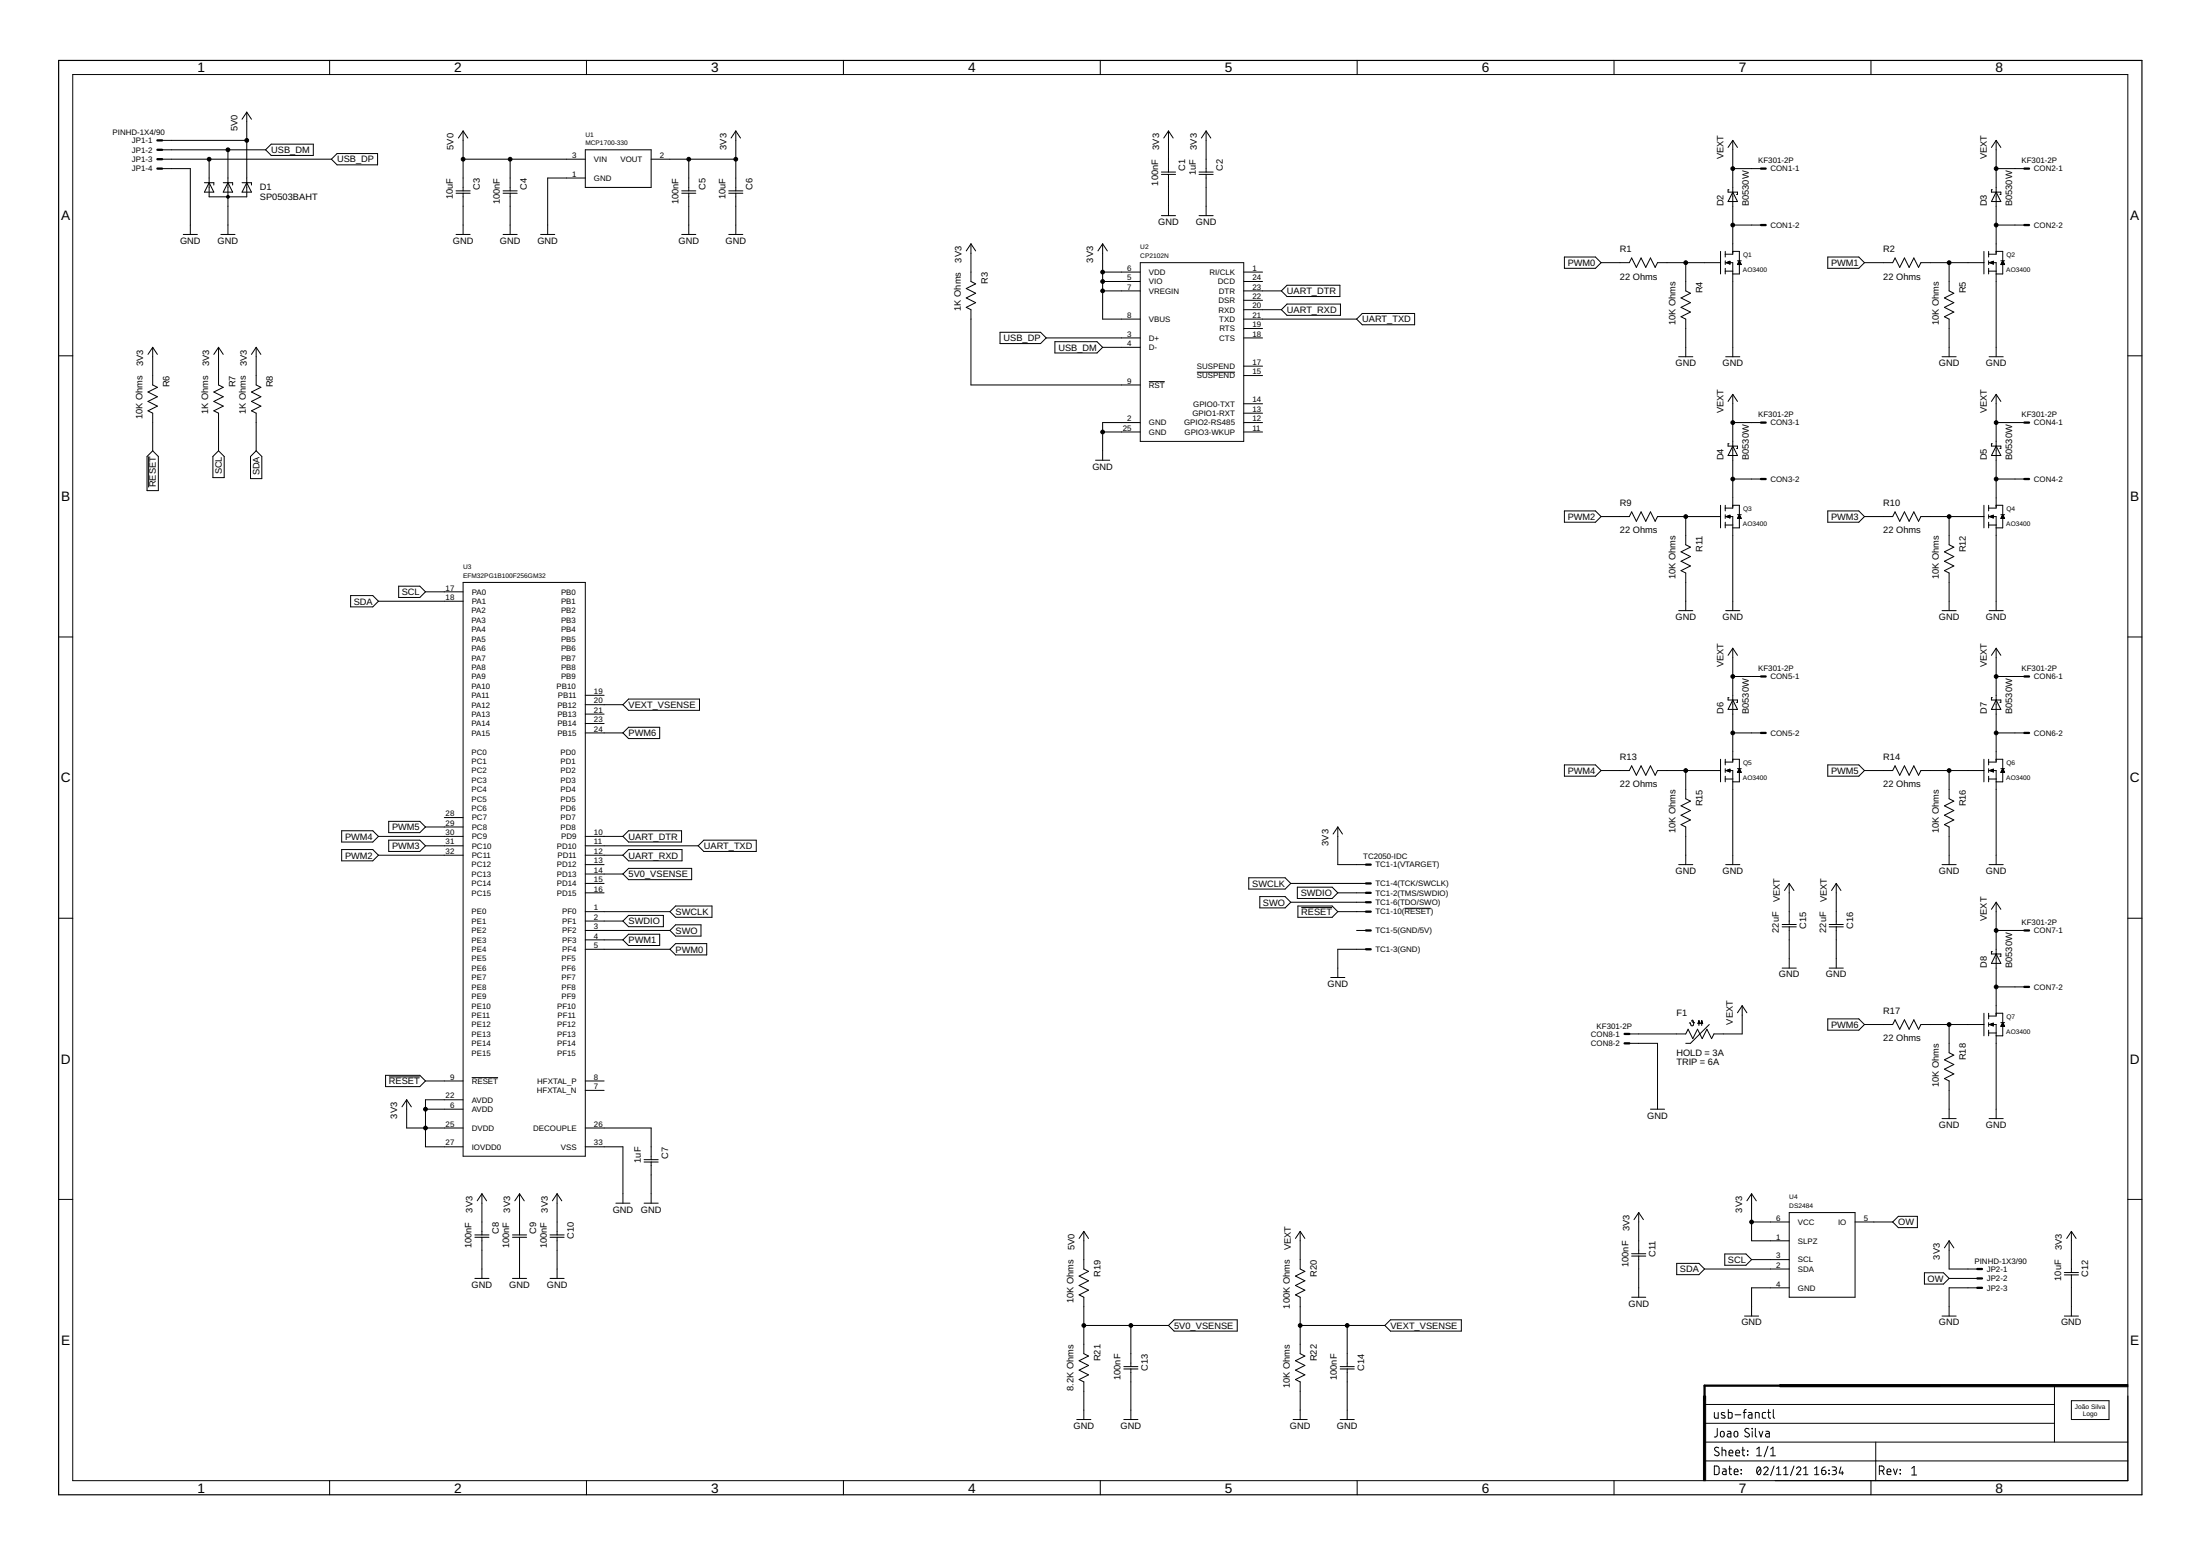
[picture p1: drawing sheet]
<svg xmlns="http://www.w3.org/2000/svg" width="594mm" height="420mm" viewBox="0 0 594 420" stroke-linecap="round" stroke-linejoin="round" font-family="sans-serif">
<g fill="none" stroke="#000" stroke-width=".27">
<path d="M89 16.3v3.8M158.4 16.3v3.8M227.8 16.3v3.8M297.1 16.3v3.8M366.5 16.3v3.8M435.8 16.3v3.8M505.2 16.3v3.8M19.6 20.1h555v379.7h-555zM43.8 37.9h22.8M66.6 30.3v22.8h-10.1v-10.1M66.6 30.3l1.3 1.9M66.6 30.3l-1.2 1.9"/>
<path d="M73.2 38.9h11.4v3.1h-11.4l-1.5-1.6zM125.1 35.4v16.1M125.1 35.4l1.2 1.9M125.1 35.4l-1.3 1.9M198.7 35.4l1.3 1.9M198.7 35.4l-1.3 1.9M198.7 35.4v16.1M315.5 35.4v11.1M315.5 35.4l1.3 1.9M315.5 35.4l-1.2 1.9M325.7 35.4v11.1M325.7 35.4l1.3 1.9"/>
<path d="M325.7 35.4l-1.3 1.9M467.9 37.9v30.7h-2M467.9 37.9l1.3 1.9M467.9 37.9l-1.3 1.9M539 37.9v30.7h-2M539 37.9l1.3 1.9M539 37.9l-1.2 1.9M43.8 45.5h7.6v17.8M43.8 43h45.7M43.8 40.4h27.9M55.2 49.3h2.5v.7M56.5 49.3l1.2 2.6h-2.5z"/>
<path d="M60.3 49.3h2.5v.7M61.6 49.3l1.2 2.6h-2.5zM61.6 40.4v22.9M65.4 49.3h2.5v.7M66.6 49.3l1.3 2.6h-2.5zM91 41.5h11v3h-11l-1.5-1.5zM123.1 51.5h3.9M123.1 52.2h3.9M125.1 52.2v11.1M125.1 43h33M135.8 51.5h3.9M135.8 52.2h3.9"/>
<path d="M137.8 43v8.5M137.8 52.2v11.1M158.1 40.4h17.7v10.2h-17.7zM158.1 48.1h-10.2v15.2M175.8 43h22.9M184.1 51.5h3.8M184.1 52.2h3.8M186 43v8.5M186 52.2v11.1M196.8 51.5h3.8M196.8 52.2h3.8M198.7 52.2v11.1"/>
<path d="M313.6 46.5h3.8M313.6 47.1h3.8M313.6 58.2h3.8M315.5 47.1v11.1M323.8 46.5h3.8M323.8 47.1h3.8M323.8 58.2h3.8M325.7 47.1v11.1M466.9 51.2h-.3v.7h2.6v.6h-.3M467.9 45.5h7.6M467.9 51.9l1.3 2.5h-2.6zM538 51.2h-.2v.7h2.5v.6h-.3"/>
<path d="M539 45.5h7.7M539 51.9l1.3 2.5h-2.5zM49.5 63.3h3.8M59.6 63.3h3.9M123.1 63.3h3.9M135.8 63.3h3.9M146 63.3h3.8M184.1 63.3h3.8M196.8 63.3h3.8M262.2 65.8v10.2l1.3 .6-2.6 1.3 2.6 1.3-2.6 1.3 2.6 1.2-2.6 1.3 1.3 .6v20.3h45.7M262.2 65.8l1.3 2M262.2 65.8l-1.3 2"/>
<path d="M297.8 73.5h10.1M297.8 76h10.1M297.8 78.5h10.1M297.8 65.8v20.4h10.1M297.8 65.8l1.2 2M297.8 65.8l-1.3 2M307.9 70.9h28v48.3h-28zM335.9 73.5h5M335.9 76h5M335.9 78.5h10.1M347.5 77h14.3v3.1h-14.3l-1.5-1.6zM422.4 69.4h8.4l1.6 1.5-1.6 1.6h-8.4z"/>
<path d="M432.4 70.9h7.6l.6-1.2 1.3 2.5 1.2-2.5 1.3 2.5 1.3-2.5 1.3 2.5 .6-1.3h17M455.2 70.9v7.6l1.3 .7-2.6 1.3 2.6 1.2-2.6 1.3 2.6 1.3-2.6 1.2 1.3 .7v10.1M464.6 67.9v6.1M465.9 73.2h2M465.9 67.9v1.5M465.9 70.4v1M465.9 72.5v1.5M466 70.9h1.9v25.4M466.4 71h.7M466.5 70.8h.6M466.8 71.2h.3M466.8 70.7h.3"/>
<path d="M467.1 71.3h.1M467.1 70.6h.1M467.1 70.5l-1 .4 1 .4M467.1 70.5v.8M467.9 67.9h1.8v6.1h-1.8M467.9 60.8h7.6M469.2 70.4h1M469.3 71.3h.8M469.3 71.2h.8M469.4 71h.6M469.4 70.9h.5M469.5 70.8h.4"/>
<path d="M469.6 70.7h.2M469.6 70.6h.2M469.7 70.4l.5 1h-1zM493.6 69.4h8.3l1.6 1.5-1.6 1.6h-8.3zM503.5 70.9h7.6l.6-1.2 1.3 2.5 1.3-2.5 1.2 2.5 1.3-2.5 1.3 2.5 .6-1.3h17M526.3 70.9v7.6l1.3 .7-2.5 1.3 2.5 1.2-2.5 1.3 2.5 1.3-2.5 1.2 1.2 .7v10.1M535.7 67.9v6.1M537 67.9v1.5M537 70.4v1M537 72.5v1.5M537 73.2h2M537.1 70.9h1.9v25.4"/>
<path d="M537.6 71h.7M537.6 70.8h.7M537.9 71.2h.4M537.9 70.7h.4M538.2 71.3h.1M538.2 70.6h.1M538.3 70.5l-1 .4 1 .4M538.3 70.5v.8M539 67.9h1.8v6.1h-1.8M539 60.8h7.7M540.3 70.4h1M540.4 71.3h.8"/>
<path d="M540.4 71.2h.8M540.5 71h.6M540.6 70.9h.5M540.6 70.8h.4M540.7 70.7h.2M540.7 70.6h.2M540.8 70.4l.5 1h-1zM15.8 96.1h3.8M41.2 93.8v10.1l1.3 .7-2.5 1.3 2.5 1.2-2.5 1.3 2.5 1.3-2.5 1.2 1.2 .7v10.1M41.2 93.8l1.3 1.9M41.2 93.8l-1.2 1.9M59 93.8v10.1l1.3 .7-2.6 1.3 2.6 1.2-2.6 1.3 2.6 1.3-2.6 1.2 1.3 .7v10.1"/>
<path d="M59 93.8l1.3 1.9M59 93.8l-1.3 1.9M69.2 93.8v10.1l1.2 .7-2.5 1.3 2.5 1.2-2.5 1.3 2.5 1.3-2.5 1.2 1.3 .7v10.1M69.2 93.8l1.2 1.9M69.2 93.8l-1.3 1.9M270 89.7h11l1.5 1.5-1.5 1.6h-11zM282.5 91.2h25.4M284.9 92.3h11.3l1.6 1.5-1.6 1.5h-11.3zM297.8 93.8h10.1M335.9 91.2h5M335.9 86.2h30.4M335.9 98.9h5"/>
<path d="M335.9 88.7h5M335.9 83.6h10.1M335.9 81.1h5M347.5 82.1h14.5v3.1h-14.5l-1.5-1.6zM367.9 84.6h14.1v3.1h-14.1l-1.6-1.5zM453.3 96.3h3.8M466 96.3h3.8M524.4 96.3h3.8M537.1 96.3h3.8M574.6 96.1h3.8M297.8 116.6h10.1M307.9 114.1h-10.1v10.2"/>
<path d="M310.2 103h4.3M323.2 100.5h10.3M335.9 114.1h5M335.9 116.6h5M335.9 111.6h5M335.9 109h5M335.9 101.4h5M466.9 119.8h-.3v.7h2.6v.6h-.3M467.9 106.5v30.7h-2M467.9 114.1h7.6M467.9 106.5l1.3 1.9M467.9 106.5l-1.3 1.9"/>
<path d="M538 119.8h-.2v.7h2.5v.6h-.3M539 106.5v30.7h-2M539 114.1h7.7M539 106.5l1.3 1.9M539 106.5l-1.2 1.9M40.1 123.3v8.3M41.2 121.7l1.6 1.6v9.2h-3.1v-9.2zM59 121.7l1.5 1.6v5.7h-3v-5.7zM69.2 121.7l1.5 1.6v5.9h-3.1v-5.9zM295.8 124.3h3.9M422.4 138h8.4l1.6 1.5-1.6 1.5h-8.4zM432.4 139.5h7.6l.6-1.3 1.3 2.6 1.2-2.6 1.3 2.6 1.3-2.6 1.3 2.6 .6-1.3h17"/>
<path d="M455.2 139.5v7.6l1.3 .6-2.6 1.3 2.6 1.3-2.6 1.3 2.6 1.2-2.6 1.3 1.3 .6v10.2M464.6 136.4v6.1M465.9 136.4v1.6M465.9 139v1M466 139.5h1.9v25.4M466.1 139.5l1-.4v.8zM466.3 139.6h.8M466.6 139.3h.5M466.6 139.7h.5M466.9 139.2h.2M467 139.8h.1M467.9 136.4h1.8v6.1h-1.8"/>
<path d="M467.9 129.3h7.6M467.9 120.5l1.3 2.5h-2.6zM469.2 139h1M469.2 139.9h1M469.3 139.8h.8M469.3 139.7h.7M469.4 139.6h.6M469.5 139.4h.4M469.5 139.3h.4M469.6 139.2h.2M469.6 139.1h.1M469.7 139l.5 1h-1z"/>
<path d="M493.6 138h8.3l1.6 1.5-1.6 1.5h-8.3zM503.5 139.5h7.6l.6-1.3 1.3 2.6 1.3-2.6 1.2 2.6 1.3-2.6 1.3 2.6 .6-1.3h17M526.3 139.5v7.6l1.3 .6-2.5 1.3 2.5 1.3-2.5 1.3 2.5 1.2-2.5 1.3 1.2 .6v10.2M535.7 136.4v6.1M537 136.4v1.6M537 139v1M537.1 139.5h1.9v25.4M537.3 139.5l1-.4v.8zM537.4 139.6h.9M537.7 139.3h.6M537.7 139.7h.6M538.1 139.8h.2"/>
<path d="M538.1 139.2h.2M539 136.4h1.8v6.1h-1.8M539 129.3h7.7M539 120.5l1.3 2.5h-2.5zM540.3 139h1M540.3 139.9h1M540.4 139.8h.8M540.5 139.7h.6M540.5 139.6h.6M540.6 139.4h.4M540.6 139.3h.4M540.7 139.2h.2"/>
<path d="M540.8 139.1h.1M540.8 139l.5 1h-1zM107.7 158.3h5.7l1.5 1.5-1.5 1.5h-5.7zM114.9 159.8h10.2M125.1 157.3h33v154.9h-33zM465.9 141.8h2M465.9 141v1.5M537 141v1.5M537 141.8h2M15.8 172h3.8M94.7 160.8h6l1.5 1.5-1.5 1.6h-6zM102.2 162.3h22.9"/>
<path d="M453.3 164.9h3.8M466 164.9h3.8M467.9 175v30.8h-2M467.9 175l1.3 2M467.9 175l-1.3 2M524.4 164.9h3.8M537.1 164.9h3.8M539 175v30.8h-2M539 175l1.3 2M539 175l-1.2 2M574.6 172h3.8M158.1 187.7h5"/>
<path d="M158.1 190.3h10.1M158.1 192.8h5M158.1 195.4h5M158.1 197.9h10.1M168.2 197.9l1.5-1.5h8.4v3h-8.4zM169.7 188.8h19.2v3h-19.2l-1.5-1.5zM466.9 188.4h-.3v.6h2.6v.7h-.3M467.9 197.9h7.6M467.9 182.7h7.6M467.9 189l1.3 2.6h-2.6zM538 188.4h-.2v.6h2.5v.7h-.3M539 197.9h7.7"/>
<path d="M539 182.7h7.7M539 189l1.3 2.6h-2.5zM422.4 206.5h8.4l1.6 1.6-1.6 1.5h-8.4zM432.4 208.1h7.6l.6-1.3 1.3 2.5 1.2-2.5 1.3 2.5 1.3-2.5 1.3 2.5 .6-1.2h17M455.2 208.1v7.6l1.3 .6-2.6 1.3 2.6 1.3-2.6 1.2 2.6 1.3-2.6 1.3 1.3 .6v10.2M464.6 205v6.1M465.9 210.4h2M465.9 205v1.5M465.9 207.6v1M465.9 209.6v1.5M466 208.1h1.9v25.4M466.1 208.1l1-.4v.7z"/>
<path d="M466.4 208h.7M466.5 208.2h.6M466.7 207.8h.4M466.8 208.3h.3M467.1 207.7h.1M467.1 208.4h.1M467.9 205h1.8v6.1h-1.8M469.2 207.6h1M469.2 208.6h1M469.2 208.4h.9M469.3 208.3h.8M469.4 208.2h.6"/>
<path d="M469.4 208.1h.6M469.5 208h.4M469.6 207.8h.2M469.6 207.7h.2M469.7 207.6l.5 1h-1zM493.6 206.5h8.3l1.6 1.6-1.6 1.5h-8.3zM503.5 208.1h7.6l.6-1.3 1.3 2.5 1.3-2.5 1.2 2.5 1.3-2.5 1.3 2.5 .6-1.2h17M526.3 208.1v7.6l1.3 .6-2.5 1.3 2.5 1.3-2.5 1.2 2.5 1.3-2.5 1.3 1.2 .6v10.2M535.7 205v6.1M537 205v1.5M537 207.6v1M537 209.6v1.5"/>
<path d="M537 210.4h2M537.1 208.1h1.9v25.4M537.3 208.1l1-.4v.7zM537.5 208h.8M537.6 208.2h.7M537.9 207.8h.4M537.9 208.3h.4M538.2 207.7h.1M538.2 208.4h.1M539 205h1.8v6.1h-1.8M540.3 207.6h1M540.3 208.6h1"/>
<path d="M540.4 208.4h.9M540.4 208.3h.8M540.5 208.2h.6M540.6 208.1h.5M540.6 208h.4M540.7 207.8h.3M540.7 207.7h.2M540.8 207.6l.5 1h-1zM92.3 229.4h8.4l1.5 1.5-1.5 1.6h-8.4zM92.3 224.3h8.4l1.5 1.5-1.5 1.6h-8.4zM102.2 230.9h22.9M102.2 225.8h22.9"/>
<path d="M105 226.9h8.4l1.5 1.5-1.5 1.5h-8.4zM105 221.8h8.4l1.5 1.5-1.5 1.5h-8.4zM114.9 228.4h10.2M114.9 223.3h10.2M120 220.8h5.1M158.1 228.4h30.4M158.1 230.9h10.1M158.1 225.8h10.1M158.1 233.5h5M158.1 236h10.1M158.1 238.5h5M169.7 229.4h14.5v3.1h-14.5l-1.5-1.6z"/>
<path d="M169.7 224.3h14.3v3.1h-14.3l-1.5-1.6zM169.7 234.5h17.1v3h-17.1l-1.5-1.5zM190.1 226.9h14.1v3h-14.1l-1.6-1.5zM337.2 237h9.8l1.6 1.5-1.6 1.6h-9.8zM348.6 238.5h20.3M350.3 239.6h9.4l1.6 1.5-1.6 1.5h-9.4zM361.3 223.3v10.2h7.6M361.3 223.3l1.2 1.9M361.3 223.3l-1.3 1.9M453.3 233.5h3.8M466 233.5h3.8M483.2 238.5v11.1"/>
<path d="M483.2 238.5l1.2 2M483.2 238.5l-1.3 2M495.9 238.5v11.1M495.9 238.5l1.2 2M495.9 238.5l-1.3 2M524.4 233.5h3.8M537.1 233.5h3.8M15.8 247.9h3.8M158.1 241.1h5M158.1 246.2h22.8M158.1 248.7h10.1M158.1 251.2h22.8"/>
<path d="M158.1 253.8h10.1M158.1 256.3h22.8M169.7 252.3h8.4v3h-8.4l-1.5-1.5zM169.7 247.2h9.4v3h-9.4l-1.5-1.5zM182.4 254.8h8.4v3.1h-8.4l-1.5-1.6zM182.4 244.6h9.9v3.1h-9.9l-1.5-1.5zM182.4 249.7h6.9v3.1h-6.9l-1.5-1.6zM340.2 242.1h6.8l1.6 1.5-1.6 1.6h-6.8zM348.6 243.6h20.3M350.5 244.6h9.2l1.6 1.6-1.6 1.5h-9.2zM351.4 245.1h8.3M361.3 241.1h7.6"/>
<path d="M361.3 246.2h7.6M366.3 251.2h2.6M368.9 256.3h-7.6v7.6M379.3 245.3h7.1M481.2 250.3h3.9M481.2 249.6h3.9M483.2 250.3v11.1M493.9 250.3h3.9M493.9 249.6h3.9M495.9 250.3v11.1M538 257h-.2v.6h2.5v.6h-.3M539 251.2h7.7"/>
<path d="M539 243.6v30.8h-2M539 243.6l1.3 1.9M539 243.6l-1.2 1.9M539 257.6l1.3 2.5h-2.5zM574.6 247.9h3.8M359.3 263.9h3.9M457.6 276.1a.45 .45 0 0 1-.6 0 .45 .45 0 0 1 0-.6 .87 .87 0 0 1-.2 1.5l-.4-.8-.2 .1M458.6 276.2h.4M458.6 276.1h.3M458.6 276h.3M458.7 275.9h.2M458.7 275.8h.1"/>
<path d="M458.8 275.6l.2 .8h-.5zM458.8 275.6v1.3M458.8 275.6v.1M459.3 276.2h.4M459.4 276.1h.3M459.4 276h.3M459.4 275.9h.2M459.5 275.8h.1M459.5 275.6l.3 .8h-.5zM459.5 275.6v1.3M459.5 275.6v.1M461.6 276.6l-5.1 5.1h-1.3"/>
<path d="M470.5 271.6v7.6h-7.7l-.6 1.3-1.3-2.6-1.2 2.6-1.3-2.6-1.3 2.6-1.3-2.6-.6 1.3h-15.2M470.5 271.6l1.2 1.9M470.5 271.6l-1.3 1.9M481.2 261.4h3.9M493.6 275.1h8.3l1.6 1.5-1.6 1.6h-8.3zM493.9 261.4h3.9M503.5 276.6h7.6l.6-1.2 1.3 2.5 1.3-2.5 1.2 2.5 1.3-2.5 1.3 2.5 .6-1.3h17M526.3 276.6v7.7l1.3 .6-2.5 1.3 2.5 1.2-2.5 1.3 2.5 1.3-2.5 1.3 1.2 .6v10.1M535.7 273.6v6.1M537 273.6v1.5M537 276.1v1.1M537 278.2v1.5"/>
<path d="M537 278.9h2M537.1 276.6h1.9v25.4M537.3 276.6l1-.3v.7zM537.4 276.6h.9M537.5 276.7h.8M537.7 276.5h.6M537.8 276.8h.5M538 276.4h.3M538.1 277h.2M539 273.6h1.8v6.1h-1.8M539 266.5h7.7M540.3 276.1h1"/>
<path d="M540.4 277h.8M540.4 276.8h.8M540.5 276.7h.6M540.6 276.6h.4M540.6 276.5h.4M540.7 276.4h.2M540.7 276.2h.2M540.8 276.1l.5 1.1h-1zM104.1 290.4h9.3l1.5 1.5-1.5 1.5h-9.3zM105 290.8h8.4M109.8 297v7.6h15.3M109.8 297l1.3 1.9"/>
<path d="M109.8 297l-1.3 1.9M114.9 291.9h10.2M114.9 299.5h10.2M125.1 297h-10.2v12.7h10.2M127.4 291h7.1M158.1 291.9h5M158.1 294.4h5M440 281.7h7.6v17.8M445.7 299.5h3.8M158.1 309.7h10.1v15.2M158.1 304.6h17.7v8.5M173.9 313.1h3.8"/>
<path d="M173.9 313.8h3.8M175.8 313.8v11.1M524.4 302h3.8M537.1 302h3.8M15.8 323.9h3.8M128.2 333.5h3.8M128.2 334.1h3.8M130.1 322.3v11.2M130.1 334.1v11.1M130.1 322.3l1.3 2M130.1 322.3l-1.2 2M138.4 333.5h3.8"/>
<path d="M138.4 334.1h3.8M140.3 322.3v11.2M140.3 334.1v11.1M140.3 322.3l1.3 2M140.3 322.3l-1.3 2M148.5 333.5h3.8M148.5 334.1h3.8M150.4 322.3v11.2M150.4 334.1v11.1M150.4 322.3l1.3 2M150.4 322.3l-1.2 2M166.3 324.9h3.8"/>
<path d="M173.9 324.9h3.8M292.7 332.5l1.2 1.9M292.7 332.5l-1.3 1.9M292.7 332.5v10.2l1.2 .6-2.5 1.3 2.5 1.2-2.5 1.3 2.5 1.3-2.5 1.3 1.3 .6v15.2l1.2 .7-2.5 1.2 2.5 1.3-2.5 1.3 2.5 1.2-2.5 1.3 1.3 .6v10.2M351.1 332.5v10.2l1.3 .6-2.6 1.3 2.6 1.2-2.6 1.3 2.6 1.3-2.6 1.3 1.3 .6v15.2l1.3 .7-2.6 1.2 2.6 1.3-2.6 1.3 2.6 1.2-2.6 1.3 1.3 .6v10.2M351.1 332.5l1.3 1.9M351.1 332.5l-1.3 1.9M440.6 338.5h3.8M440.6 339.2h3.8M442.5 327.4v11.1M442.5 339.2v11.1M442.5 327.4l1.3 1.9"/>
<path d="M442.5 327.4l-1.3 1.9M465.8 338.6h5.7l1.5 1.5-1.5 1.6h-5.7zM473 330h10.2M473 322.3v12.7h10.2M473 322.3l1.3 2M473 322.3l-1.3 2M483.2 327.4h17.7v22.9h-17.7zM500.9 330h10.2M512.6 328.4h5.2v3.1h-5.2l-1.5-1.5zM526.3 335v7.7h7.7M526.3 335l1.3 2M526.3 335l-1.2 2"/>
<path d="M559.4 332.5v11.1M559.4 332.5l1.2 1.9M559.4 332.5l-1.3 1.9M574.6 323.9h3.8M128.2 345.2h3.8M138.4 345.2h3.8M148.5 345.2h3.8M292.7 357.9h22.8M305.4 357.9v11.1M317.1 356.4h17v3h-17l-1.6-1.5zM351.1 357.9h22.9M363.8 357.9v11.1"/>
<path d="M374 357.9l1.5-1.5h19.1v3h-19.1zM440.6 350.3h3.8M452.8 341.1h6l1.5 1.6-1.5 1.5h-6zM460.3 342.7h22.9M471.1 355.4h3.8M473 340.1h10.2M483.2 347.7h-10.2v7.7M519.7 343.7h5.1l1.5 1.5-1.5 1.5h-5.1zM524.4 355.4h3.8M526.3 345.2h7.7M534 347.7h-7.7v7.7M557.4 355.4h3.9"/>
<path d="M557.4 343.6h3.9M557.4 344.3h3.9M559.4 344.3v11.1M303.5 369h3.8M303.5 369.7h3.8M305.4 369.7v13.6M361.9 369h3.8M361.9 369.7h3.8M363.8 369.7v13.6M460.3 379.2h94.5M554.8 374.2v15.2M559.4 378.2h10.1v5.1h-10.1z"/>
<path d="M89 399.8v3.8M158.4 399.8v3.8M227.8 399.8v3.8M290.8 383.3h3.8M297.1 399.8v3.8M303.5 383.3h3.8M349.2 383.3h3.8M361.9 383.3h3.8M366.5 399.8v3.8M435.8 399.8v3.8M460.3 394.5h114.3M460.3 389.4h114.3"/>
<path d="M460.3 384.3h94.5M462.9 395.9h.9l.4 .4v1.4l-.4 .5h-.9zM462.9 381.4l.1 1.3 .3 .2h.7v-1.5M463.7 385.7v2l-.2 .2-.6 .1M464.1 391a.58 .58 0 0 0-.9-.1 .58 .58 0 0 0 .1 .9l.7 .3a.54 .54 0 0 1 .2 .8 .54 .54 0 0 1-.8 .2l-.5-.3M464.7 386.7l.5-.2a.92 .92 0 0 1 .1 1.5h-.3l-.4-.3zM465 391.6l.9 .1 .1 1.4M465 390.8v2.3M465.2 396.6l.7 .1 .2 .2v1.3h-.6a.46 .46 0 0 1-.4-.5 .46 .46 0 0 1 .4-.4h.6M465.7 381.5l-.7-.1-.2 .3 .1 .3 .9 .4v.4h-1M466.5 386.5h.7l.2 .2v1.3h-.6a.46 .46 0 0 1-.4-.4 .46 .46 0 0 1 .4-.5h.6M466.7 380.6v2.3h.8l.2-.2v-1.1l-.2-.2h-.8"/>
<path d="M466.8 396.6h.8M466.9 392.3h1a.54 .54 0 0 0-.3-.7 .54 .54 0 0 0-.7 .5l.1 .9 .9 .1M467.1 395.9v1.9l.1 .3 .4 .1M468.3 397.4h1a.54 .54 0 0 0-.3-.7 .54 .54 0 0 0-.7 .5l.1 .9 .9 .1M468.4 386.7l.5-.2a.92 .92 0 0 1 .1 1.5l-.6-.1zM468.5 382h1.6M468.7 392.3h1.1a.54 .54 0 0 0-.4-.7 .54 .54 0 0 0-.7 .5l.1 .9 1 .1M470.1 397.9l.2 .1zM470.1 396.8l.2 .2zM470.4 391.6h.7M470.6 390.8v2.1l.5 .2M470.7 381.4h.8"/>
<path d="M471.5 380.6l-.4 .1-.1 .3v1.9M471.9 391.8l.1 .1zM471.9 392.8l.1 .1zM472.2 381.4h.6l.3 .4v1.1h-.6a.46 .46 0 0 1-.4-.4 .46 .46 0 0 1 .4-.5h.6M472.3 385.9a.58 .58 0 0 0-.9-.1 .58 .58 0 0 0 0 .9l.7 .4a.58 .58 0 0 1 .1 .8 .58 .58 0 0 1-.9 0l-.2-.2M473.1 385.7l.1 .1zM473.2 386.5v1.5M474 382.9v-1.5l.9 .1 .1 1.4M474 385.7v1.9l.4 .4M474.4 393.1h1.3M474.4 391.3l.6-.5v2.3M474.6 396.2a.67 .67 0 0 1 .8 .2 .67 .67 0 0 1 .1 .8 .67 .67 0 0 1-.1 .7 .67 .67 0 0 1-.8 .2 1.64 1.64 0 0 1 0-1.9z"/>
<path d="M475 386.5l.5 1.5 .5-1.5M475.4 396.6l-.9 1.1M476.3 396.6a.58 .58 0 0 1 .8-.5 .58 .58 0 0 1 .2 .9l-1 1.2h1.2M476.8 381.4h-.7l-.2 .4 .1 1 .8 .1M476.9 386.5h.6l.3 .2v1.3h-.6a.46 .46 0 0 1-.5-.4 .46 .46 0 0 1 .5-.5h.6M477.3 381.4h.8M477.4 390.5l-1 2.9M477.6 380.6v2.1l.5 .2M478.1 393.1h1.3M478.1 391.3l.7-.5v2.3M478.9 380.6v2.1l.3 .2M479.1 395.9l-1 2.5"/>
<path d="M479.7 398.2h1.2M479.7 396.6l.6-.5v2.1M481.7 398.2h1.1M481.7 396.6l.5-.5v2.1M484.4 395.9l-.9 2.5M485.1 396.6a.58 .58 0 0 1 .9-.5 .58 .58 0 0 1 .1 .9l-1 1.2h1.2M487 398.2h1.2M487 396.6l.6-.5v2.1M490 398.2h1.2M490 396.6l.6-.5v2.1M491.9 397h.7a.59 .59 0 0 1 .5 .7 .59 .59 0 0 1-.6 .5 .59 .59 0 0 1-.6-.6zM492.8 396.1l-.6 .3-.3 .6"/>
<path d="M493.8 397.9l.2 .1zM493.8 397l.2 .1zM494.7 396.1h.7a.48 .48 0 0 1 .5 .5 .48 .48 0 0 1-.5 .4h-.4M495.3 397a.58 .58 0 0 1 .6 .6 .58 .58 0 0 1-.6 .6h-.6M497.1 396.1l-.4 1.6h1.1M497.5 397.3v.9M505.2 399.8v3.8M506.5 389.4v10.4M507.5 397.2h.6a.65 .65 0 0 0 .7-.7 .65 .65 0 0 0-.7-.6h-.6v2.3M508.3 397.2l.5 1M509.6 397.4h1a.54 .54 0 0 0-.4-.7 .54 .54 0 0 0-.6 .5l.1 .9 .9 .1M511.3 396.6l.5 1.6 .5-1.6"/>
<path d="M513.1 396.8l.1 .2zM513.1 397.9l.1 .1zM516.2 396.5l.7-.5v2.3M516.2 398.3h1.3"/>
</g>
<g fill="none" stroke="#000" stroke-width=".61">
<path d="M42.5 37.9h1.3M42.5 45.5h1.3M42.5 40.4h1.3M42.5 43h1.3M475.5 45.5h1.3M546.7 45.5h1.2M475.5 60.8h1.3M546.7 60.8h1.2M475.5 114.1h1.3M546.7 114.1h1.2M475.5 129.3h1.3M546.7 129.3h1.2"/>
<path d="M475.5 197.9h1.3M475.5 182.7h1.3M546.7 197.9h1.2M546.7 182.7h1.2M368.9 233.5h1.2M368.9 238.5h1.2M368.9 251.2h1.2M368.9 241.1h1.2M368.9 256.3h1.2M368.9 243.6h1.2M368.9 246.2h1.2M546.7 251.2h1.2"/>
<path d="M438.7 279.2h1.3M546.7 266.5h1.2M438.7 281.7h1.3M534 342.7h1.2M534 345.2h1.2M534 347.7h1.2M523.8 374.2h-63.5v3.8"/>
</g>
<g fill="#000" stroke="#000" stroke-width=".27">
<circle cx="66.6" cy="37.9" r=".51"/>
<circle cx="56.5" cy="43" r=".51"/>
<circle cx="61.6" cy="40.4" r=".51"/>
<circle cx="61.6" cy="53.1" r=".38"/>
<circle cx="125.1" cy="43" r=".51"/>
<circle cx="137.8" cy="43" r=".51"/>
<circle cx="186" cy="43" r=".51"/>
<circle cx="198.7" cy="43" r=".51"/>
<circle cx="467.9" cy="45.5" r=".51"/>
<circle cx="539" cy="45.5" r=".51"/>
<circle cx="297.8" cy="73.5" r=".51"/>
<circle cx="297.8" cy="76" r=".51"/>
<circle cx="297.8" cy="78.5" r=".51"/>
<circle cx="455.2" cy="70.9" r=".51"/>
<circle cx="467.9" cy="60.8" r=".51"/>
<circle cx="526.3" cy="70.9" r=".51"/>
<circle cx="539" cy="60.8" r=".51"/>
<circle cx="297.8" cy="116.6" r=".51"/>
<circle cx="467.9" cy="114.1" r=".51"/>
<circle cx="539" cy="114.1" r=".51"/>
<circle cx="455.2" cy="139.5" r=".51"/>
<circle cx="467.9" cy="129.3" r=".51"/>
<circle cx="526.3" cy="139.5" r=".51"/>
<circle cx="539" cy="129.3" r=".51"/>
<circle cx="467.9" cy="182.7" r=".51"/>
<circle cx="467.9" cy="197.9" r=".51"/>
<circle cx="539" cy="182.7" r=".51"/>
<circle cx="539" cy="197.9" r=".51"/>
<circle cx="455.2" cy="208.1" r=".51"/>
<circle cx="526.3" cy="208.1" r=".51"/>
<circle cx="539" cy="251.2" r=".51"/>
<circle cx="526.3" cy="276.6" r=".51"/>
<circle cx="539" cy="266.5" r=".51"/>
<circle cx="114.9" cy="299.5" r=".51"/>
<circle cx="114.9" cy="304.6" r=".51"/>
<circle cx="473" cy="330" r=".51"/>
<circle cx="292.7" cy="357.9" r=".51"/>
<circle cx="305.4" cy="357.9" r=".51"/>
<circle cx="351.1" cy="357.9" r=".51"/>
<circle cx="363.8" cy="357.9" r=".51"/>
</g>
<path d="M15.8 16.3h562.6v387.3h-562.6z" fill="none" stroke="#000" stroke-width=".32"/>
<path d="M460 377h.6v22.8h-.6zM480.6 373.9h94v.6h-94z" fill="#000" stroke="#000" stroke-width=".27"/>
<g font-size="3.7">
<text x="53.3" y="19.5">1</text>
<text x="122.7" y="19.5">2</text>
<text x="192" y="19.5">3</text>
<text x="261.4" y="19.5">4</text>
<text x="330.8" y="19.5">5</text>
<text x="400.2" y="19.5">6</text>
<text x="469.5" y="19.5">7</text>
<text x="538.9" y="19.5">8</text>
<text x="16.5" y="59.4">A</text>
<text x="575.3" y="59.4">A</text>
<text x="16.5" y="135.3">B</text>
<text x="575.3" y="135.3">B</text>
<text x="16.4" y="211.3">C</text>
<text x="575.2" y="211.3">C</text>
<text x="16.4" y="287.2">D</text>
<text x="575.2" y="287.2">D</text>
<text x="16.5" y="363.1">E</text>
<text x="575.3" y="363.1">E</text>
<text x="53.3" y="403">1</text>
<text x="122.7" y="403">2</text>
<text x="192" y="403">3</text>
<text x="261.4" y="403">4</text>
<text x="330.8" y="403">5</text>
<text x="400.2" y="403">6</text>
<text x="469.5" y="403">7</text>
<text x="538.9" y="403">8</text>
</g>
<g font-size="2.5">
<text x="64.1" y="35.4" transform="rotate(-90 64.1 35.4)">5V0</text>
<text x="73.2" y="41.3">USB_DM</text>
<text x="122.5" y="40.5" transform="rotate(-90 122.5 40.5)">5V0</text>
<text x="196.2" y="40.5" transform="rotate(-90 196.2 40.5)">3V3</text>
<text x="313" y="40.5" transform="rotate(-90 313 40.5)">3V3</text>
<text x="323.1" y="40.5" transform="rotate(-90 323.1 40.5)">3V3</text>
<text x="91" y="43.9">USB_DP</text>
<text x="320.1" y="46.2" transform="rotate(-90 320.1 46.2)">C1</text>
<text x="322.9" y="47.3" transform="rotate(-90 322.9 47.3)">1uF</text>
<text x="330.2" y="46.2" transform="rotate(-90 330.2 46.2)">C2</text>
<text x="465.4" y="43" transform="rotate(-90 465.4 43)">VEXT</text>
<text x="536.5" y="43" transform="rotate(-90 536.5 43)">VEXT</text>
<text x="70.2" y="51.2">D1</text>
<text x="122.3" y="53.8" transform="rotate(-90 122.3 53.8)">10uF</text>
<text x="129.6" y="51.3" transform="rotate(-90 129.6 51.3)">C3</text>
<text x="142.3" y="51.3" transform="rotate(-90 142.3 51.3)">C4</text>
<text x="190.5" y="51.3" transform="rotate(-90 190.5 51.3)">C5</text>
<text x="195.9" y="53.8" transform="rotate(-90 195.9 53.8)">10uF</text>
<text x="203.2" y="51.3" transform="rotate(-90 203.2 51.3)">C6</text>
<text x="312.8" y="50.1" transform="rotate(-90 312.8 50.1)">100nF</text>
<text x="70.2" y="54">SP0503BAHT</text>
<text x="135" y="55.2" transform="rotate(-90 135 55.2)">100nF</text>
<text x="183.2" y="55.2" transform="rotate(-90 183.2 55.2)">100nF</text>
<text x="465.4" y="55.7" transform="rotate(-90 465.4 55.7)">D2</text>
<text x="472.2" y="55.7" transform="rotate(-90 472.2 55.7)">B0530W</text>
<text x="536.5" y="55.7" transform="rotate(-90 536.5 55.7)">D3</text>
<text x="543.3" y="55.7" transform="rotate(-90 543.3 55.7)">B0530W</text>
<text x="48.6" y="65.8">GND</text>
<text x="58.8" y="65.8">GND</text>
<text x="122.3" y="65.8">GND</text>
<text x="135" y="65.8">GND</text>
<text x="145.1" y="65.8">GND</text>
<text x="183.2" y="65.8">GND</text>
<text x="195.9" y="65.8">GND</text>
<text x="312.8" y="60.8">GND</text>
<text x="322.9" y="60.8">GND</text>
<text x="259.7" y="70.9" transform="rotate(-90 259.7 70.9)">3V3</text>
<text x="295.2" y="70.9" transform="rotate(-90 295.2 70.9)">3V3</text>
<text x="423.3" y="71.8">PWM0</text>
<text x="437.4" y="68.2">R1</text>
<text x="494.5" y="71.8">PWM1</text>
<text x="508.6" y="68.2">R2</text>
<text x="266.7" y="76.7" transform="rotate(-90 266.7 76.7)">R3</text>
<text x="437.4" y="75.5">22 Ohms</text>
<text x="508.6" y="75.5">22 Ohms</text>
<text x="259.4" y="83.9" transform="rotate(-90 259.4 83.9)">1K Ohms</text>
<text x="347.5" y="79.4">UART_DTR</text>
<text x="459.8" y="79.2" transform="rotate(-90 459.8 79.2)">R4</text>
<text x="530.9" y="79.2" transform="rotate(-90 530.9 79.2)">R5</text>
<text x="347.5" y="84.5">UART_RXD</text>
<text x="367.8" y="87.1">UART_TXD</text>
<text x="452.4" y="87.8" transform="rotate(-90 452.4 87.8)">10K Ohms</text>
<text x="523.6" y="87.8" transform="rotate(-90 523.6 87.8)">10K Ohms</text>
<text x="271" y="92.1">USB_DP</text>
<text x="285.8" y="94.7">USB_DM</text>
<text x="38.7" y="98.9" transform="rotate(-90 38.7 98.9)">3V3</text>
<text x="56.5" y="98.9" transform="rotate(-90 56.5 98.9)">3V3</text>
<text x="66.6" y="98.9" transform="rotate(-90 66.6 98.9)">3V3</text>
<text x="452.4" y="98.9">GND</text>
<text x="465.1" y="98.9">GND</text>
<text x="523.6" y="98.9">GND</text>
<text x="536.3" y="98.9">GND</text>
<text x="45.8" y="104.6" transform="rotate(-90 45.8 104.6)">R6</text>
<text x="63.6" y="104.6" transform="rotate(-90 63.6 104.6)">R7</text>
<text x="73.7" y="104.6" transform="rotate(-90 73.7 104.6)">R8</text>
<text x="38.5" y="113.2" transform="rotate(-90 38.5 113.2)">10K Ohms</text>
<text x="56.2" y="111.8" transform="rotate(-90 56.2 111.8)">1K Ohms</text>
<text x="66.4" y="111.8" transform="rotate(-90 66.4 111.8)">1K Ohms</text>
<text x="465.4" y="111.6" transform="rotate(-90 465.4 111.6)">VEXT</text>
<text x="536.5" y="111.6" transform="rotate(-90 536.5 111.6)">VEXT</text>
<text x="465.4" y="124.3" transform="rotate(-90 465.4 124.3)">D4</text>
<text x="472.2" y="124.3" transform="rotate(-90 472.2 124.3)">B0530W</text>
<text x="536.5" y="124.3" transform="rotate(-90 536.5 124.3)">D5</text>
<text x="543.3" y="124.3" transform="rotate(-90 543.3 124.3)">B0530W</text>
<text x="42.1" y="131.6" transform="rotate(-90 42.1 131.6)">RESET</text>
<text x="59.9" y="128.1" transform="rotate(-90 59.9 128.1)">SCL</text>
<text x="70.1" y="128.4" transform="rotate(-90 70.1 128.4)">SDA</text>
<text x="295" y="126.8">GND</text>
<text x="437.4" y="136.7">R9</text>
<text x="508.6" y="136.7">R10</text>
<text x="423.3" y="140.4">PWM2</text>
<text x="494.5" y="140.4">PWM3</text>
<text x="437.4" y="144">22 Ohms</text>
<text x="459.8" y="149" transform="rotate(-90 459.8 149)">R11</text>
<text x="508.6" y="144">22 Ohms</text>
<text x="530.9" y="149.2" transform="rotate(-90 530.9 149.2)">R12</text>
<text x="108.5" y="160.7">SCL</text>
<text x="452.4" y="156.4" transform="rotate(-90 452.4 156.4)">10K Ohms</text>
<text x="523.6" y="156.4" transform="rotate(-90 523.6 156.4)">10K Ohms</text>
<text x="95.5" y="163.2">SDA</text>
<text x="452.4" y="167.4">GND</text>
<text x="465.1" y="167.4">GND</text>
<text x="523.6" y="167.4">GND</text>
<text x="536.3" y="167.4">GND</text>
<text x="465.4" y="180.1" transform="rotate(-90 465.4 180.1)">VEXT</text>
<text x="536.5" y="180.1" transform="rotate(-90 536.5 180.1)">VEXT</text>
<text x="169.7" y="191.2">VEXT_VSENSE</text>
<text x="465.4" y="192.8" transform="rotate(-90 465.4 192.8)">D6</text>
<text x="472.2" y="192.8" transform="rotate(-90 472.2 192.8)">B0530W</text>
<text x="536.5" y="192.8" transform="rotate(-90 536.5 192.8)">D7</text>
<text x="543.3" y="192.8" transform="rotate(-90 543.3 192.8)">B0530W</text>
<text x="169.7" y="198.8">PWM6</text>
<text x="423.3" y="209">PWM4</text>
<text x="437.4" y="205.3">R13</text>
<text x="494.5" y="209">PWM5</text>
<text x="508.6" y="205.3">R14</text>
<text x="437.4" y="212.6">22 Ohms</text>
<text x="508.6" y="212.6">22 Ohms</text>
<text x="459.8" y="217.7" transform="rotate(-90 459.8 217.7)">R15</text>
<text x="530.9" y="217.7" transform="rotate(-90 530.9 217.7)">R16</text>
<text x="93.2" y="226.7">PWM4</text>
<text x="105.9" y="224.2">PWM5</text>
<text x="169.7" y="226.7">UART_DTR</text>
<text x="452.4" y="225" transform="rotate(-90 452.4 225)">10K Ohms</text>
<text x="523.6" y="225" transform="rotate(-90 523.6 225)">10K Ohms</text>
<text x="93.2" y="231.8">PWM2</text>
<text x="105.9" y="229.3">PWM3</text>
<text x="169.7" y="231.8">UART_RXD</text>
<text x="190.1" y="229.3">UART_TXD</text>
<text x="358.7" y="228.4" transform="rotate(-90 358.7 228.4)">3V3</text>
<text x="169.7" y="236.9">5V0_VSENSE</text>
<text x="338.1" y="239.4">SWCLK</text>
<text x="452.4" y="236">GND</text>
<text x="465.1" y="236">GND</text>
<text x="523.6" y="236">GND</text>
<text x="536.3" y="236">GND</text>
<text x="341.1" y="244.5">SWO</text>
<text x="351.3" y="242">SWDIO</text>
<text x="480.6" y="243.6" transform="rotate(-90 480.6 243.6)">VEXT</text>
<text x="493.3" y="243.6" transform="rotate(-90 493.3 243.6)">VEXT</text>
<text x="169.7" y="249.6">SWDIO</text>
<text x="182.4" y="247.1">SWCLK</text>
<text x="351.4" y="247.1">RESET</text>
<text x="480.4" y="251.9" transform="rotate(-90 480.4 251.9)">22uF</text>
<text x="487.7" y="250.8" transform="rotate(-90 487.7 250.8)">C15</text>
<text x="493.1" y="251.9" transform="rotate(-90 493.1 251.9)">22uF</text>
<text x="500.4" y="250.8" transform="rotate(-90 500.4 250.8)">C16</text>
<text x="536.5" y="248.7" transform="rotate(-90 536.5 248.7)">VEXT</text>
<text x="169.7" y="254.7">PWM1</text>
<text x="182.4" y="257.2">PWM0</text>
<text x="182.4" y="252.1">SWO</text>
<text x="480.4" y="263.9">GND</text>
<text x="493.1" y="263.9">GND</text>
<text x="536.5" y="261.4" transform="rotate(-90 536.5 261.4)">D8</text>
<text x="543.3" y="261.4" transform="rotate(-90 543.3 261.4)">B0530W</text>
<text x="358.5" y="266.5">GND</text>
<text x="452.7" y="274.4">F1</text>
<text x="508.6" y="273.9">R17</text>
<text x="467.9" y="276.6" transform="rotate(-90 467.9 276.6)">VEXT</text>
<text x="494.5" y="277.5">PWM6</text>
<text x="508.6" y="281.2">22 Ohms</text>
<text x="452.7" y="285">HOLD = 3A</text>
<text x="452.7" y="287.6">TRIP = 6A</text>
<text x="530.9" y="286.3" transform="rotate(-90 530.9 286.3)">R18</text>
<text x="105" y="292.8">RESET</text>
<text x="523.6" y="293.6" transform="rotate(-90 523.6 293.6)">10K Ohms</text>
<text x="107.3" y="302" transform="rotate(-90 107.3 302)">3V3</text>
<text x="444.8" y="302">GND</text>
<text x="523.6" y="304.6">GND</text>
<text x="536.3" y="304.6">GND</text>
<text x="173.1" y="314" transform="rotate(-90 173.1 314)">1uF</text>
<text x="180.4" y="312.9" transform="rotate(-90 180.4 312.9)">C7</text>
<text x="127.6" y="327.4" transform="rotate(-90 127.6 327.4)">3V3</text>
<text x="137.7" y="327.4" transform="rotate(-90 137.7 327.4)">3V3</text>
<text x="147.9" y="327.4" transform="rotate(-90 147.9 327.4)">3V3</text>
<text x="165.4" y="327.4">GND</text>
<text x="173.1" y="327.4">GND</text>
<text x="470.5" y="327.4" transform="rotate(-90 470.5 327.4)">3V3</text>
<text x="134.7" y="333.2" transform="rotate(-90 134.7 333.2)">C8</text>
<text x="144.8" y="333.2" transform="rotate(-90 144.8 333.2)">C9</text>
<text x="155" y="334.6" transform="rotate(-90 155 334.6)">C10</text>
<text x="440" y="332.5" transform="rotate(-90 440 332.5)">3V3</text>
<text x="512.6" y="330.9">OW</text>
<text x="127.4" y="337.1" transform="rotate(-90 127.4 337.1)">100nF</text>
<text x="137.5" y="337.1" transform="rotate(-90 137.5 337.1)">100nF</text>
<text x="147.7" y="337.1" transform="rotate(-90 147.7 337.1)">100nF</text>
<text x="290.1" y="337.6" transform="rotate(-90 290.1 337.6)">5V0</text>
<text x="348.5" y="337.6" transform="rotate(-90 348.5 337.6)">VEXT</text>
<text x="447.1" y="339.5" transform="rotate(-90 447.1 339.5)">C11</text>
<text x="466.6" y="341">SCL</text>
<text x="523.8" y="340.1" transform="rotate(-90 523.8 340.1)">3V3</text>
<text x="556.8" y="337.6" transform="rotate(-90 556.8 337.6)">3V3</text>
<text x="127.4" y="347.8">GND</text>
<text x="137.5" y="347.8">GND</text>
<text x="147.7" y="347.8">GND</text>
<text x="297.2" y="344.7" transform="rotate(-90 297.2 344.7)">R19</text>
<text x="355.6" y="344.7" transform="rotate(-90 355.6 344.7)">R20</text>
<text x="439.7" y="342.2" transform="rotate(-90 439.7 342.2)">100nF</text>
<text x="453.6" y="343.6">SDA</text>
<text x="520.5" y="346.1">OW</text>
<text x="556.6" y="345.8" transform="rotate(-90 556.6 345.8)">10uF</text>
<text x="563.9" y="344.7" transform="rotate(-90 563.9 344.7)">C12</text>
<text x="289.9" y="352" transform="rotate(-90 289.9 352)">10K Ohms</text>
<text x="348.3" y="353.4" transform="rotate(-90 348.3 353.4)">100K Ohms</text>
<text x="439.7" y="352.8">GND</text>
<text x="317.1" y="358.8">5V0_VSENSE</text>
<text x="375.5" y="358.8">VEXT_VSENSE</text>
<text x="470.2" y="357.9">GND</text>
<text x="523.6" y="357.9">GND</text>
<text x="556.6" y="357.9">GND</text>
<text x="297.2" y="367.6" transform="rotate(-90 297.2 367.6)">R21</text>
<text x="309.9" y="370.1" transform="rotate(-90 309.9 370.1)">C13</text>
<text x="355.6" y="367.6" transform="rotate(-90 355.6 367.6)">R22</text>
<text x="368.3" y="370.1" transform="rotate(-90 368.3 370.1)">C14</text>
<text x="289.9" y="375.5" transform="rotate(-90 289.9 375.5)">8.2K Ohms</text>
<text x="302.6" y="372.6" transform="rotate(-90 302.6 372.6)">100nF</text>
<text x="348.3" y="374.8" transform="rotate(-90 348.3 374.8)">10K Ohms</text>
<text x="361" y="372.6" transform="rotate(-90 361 372.6)">100nF</text>
<text x="289.9" y="385.8">GND</text>
<text x="302.6" y="385.8">GND</text>
<text x="348.3" y="385.8">GND</text>
<text x="361" y="385.8">GND</text>
</g>
<g font-size="2.1">
<text x="30.4" y="36.5">PINHD-1X4/90</text>
<text x="35.6" y="38.7">JP1-1</text>
<text x="35.6" y="41.2">JP1-2</text>
<text x="35.6" y="43.8">JP1-3</text>
<text x="35.6" y="46.3">JP1-4</text>
<text x="154.5" y="47.7">1</text>
<text x="154.5" y="42.6">3</text>
<text x="160.4" y="43.8">VIN</text>
<text x="167.6" y="43.8">VOUT</text>
<text x="178.2" y="42.6">2</text>
<text x="474.8" y="44.1">KF301-2P</text>
<text x="478.1" y="46.3">CON1-1</text>
<text x="545.9" y="44.1">KF301-2P</text>
<text x="549.2" y="46.3">CON2-1</text>
<text x="160.4" y="48.8">GND</text>
<text x="478.1" y="61.5">CON1-2</text>
<text x="549.2" y="61.5">CON2-2</text>
<text x="304.4" y="75.7">5</text>
<text x="304.4" y="73.1">6</text>
<text x="310.2" y="76.8">VIO</text>
<text x="310.2" y="74.2">VDD</text>
<text x="326.6" y="74.2">RI/CLK</text>
<text x="328.9" y="76.8">DCD</text>
<text x="338.2" y="73.1">1</text>
<text x="338.2" y="75.7">24</text>
<text x="304.4" y="78.2">7</text>
<text x="310.2" y="79.3">VREGIN</text>
<text x="329" y="81.8">DSR</text>
<text x="329.1" y="79.3">DTR</text>
<text x="338.2" y="83.3">20</text>
<text x="338.2" y="80.7">22</text>
<text x="338.2" y="78.2">23</text>
<text x="304.4" y="85.8">8</text>
<text x="310.2" y="86.9">VBUS</text>
<text x="329" y="84.4">RXD</text>
<text x="329.2" y="86.9">TXD</text>
<text x="329.3" y="89.5">RTS</text>
<text x="338.2" y="88.3">19</text>
<text x="338.2" y="85.8">21</text>
<text x="304.4" y="90.9">3</text>
<text x="304.4" y="93.4">4</text>
<text x="310.2" y="92">D+</text>
<text x="310.2" y="94.5">D-</text>
<text x="329.2" y="92">CTS</text>
<text x="338.2" y="90.9">18</text>
<text x="323.2" y="99.6">SUSPEND</text>
<text x="338.2" y="101">15</text>
<text x="338.2" y="98.5">17</text>
<text x="304.4" y="103.6">9</text>
<text x="310.2" y="104.7">RST</text>
<text x="323.2" y="102.2">SUSPEND</text>
<text x="304.4" y="113.7">2</text>
<text x="322" y="112.3">GPIO1-RXT</text>
<text x="322.2" y="109.8">GPIO0-TXT</text>
<text x="338.2" y="113.7">12</text>
<text x="338.2" y="111.2">13</text>
<text x="338.2" y="108.7">14</text>
<text x="474.8" y="112.7">KF301-2P</text>
<text x="545.9" y="112.7">KF301-2P</text>
<text x="303.2" y="116.3">25</text>
<text x="310.2" y="114.9">GND</text>
<text x="310.2" y="117.4">GND</text>
<text x="319.7" y="114.9">GPIO2-RS485</text>
<text x="319.9" y="117.4">GPIO3-WKUP</text>
<text x="338.2" y="116.3">11</text>
<text x="478.1" y="114.9">CON3-1</text>
<text x="549.2" y="114.9">CON4-1</text>
<text x="478.1" y="130.1">CON3-2</text>
<text x="549.2" y="130.1">CON4-2</text>
<text x="120.3" y="159.5">17</text>
<text x="127.4" y="160.6">PA0</text>
<text x="151.5" y="160.6">PB0</text>
<text x="120.3" y="162">18</text>
<text x="127.3" y="165.7">PA2</text>
<text x="127.4" y="163.1">PA1</text>
<text x="151.5" y="165.7">PB2</text>
<text x="151.5" y="163.1">PB1</text>
<text x="127.3" y="173.3">PA5</text>
<text x="127.3" y="170.7">PA4</text>
<text x="127.3" y="168.2">PA3</text>
<text x="151.5" y="168.2">PB3</text>
<text x="151.5" y="170.7">PB4</text>
<text x="151.5" y="173.3">PB5</text>
<text x="127.3" y="175.8">PA6</text>
<text x="127.3" y="178.4">PA7</text>
<text x="151.5" y="175.8">PB6</text>
<text x="151.5" y="178.4">PB7</text>
<text x="127.3" y="183.4">PA9</text>
<text x="127.3" y="186">PA10</text>
<text x="127.3" y="180.9">PA8</text>
<text x="150.3" y="186">PB10</text>
<text x="151.5" y="183.4">PB9</text>
<text x="151.5" y="180.9">PB8</text>
<text x="474.8" y="181.3">KF301-2P</text>
<text x="478.1" y="183.4">CON5-1</text>
<text x="545.9" y="181.3">KF301-2P</text>
<text x="549.2" y="183.4">CON6-1</text>
<text x="127.3" y="188.5">PA11</text>
<text x="127.3" y="191.1">PA12</text>
<text x="150.5" y="191.1">PB12</text>
<text x="150.7" y="188.5">PB11</text>
<text x="160.4" y="187.4">19</text>
<text x="160.4" y="189.9">20</text>
<text x="127.3" y="193.6">PA13</text>
<text x="127.3" y="196.1">PA14</text>
<text x="150.5" y="193.6">PB13</text>
<text x="150.5" y="196.1">PB14</text>
<text x="160.4" y="192.5">21</text>
<text x="160.4" y="195">23</text>
<text x="160.4" y="197.6">24</text>
<text x="127.3" y="198.7">PA15</text>
<text x="127.3" y="203.8">PC0</text>
<text x="150.5" y="198.7">PB15</text>
<text x="151.4" y="203.8">PD0</text>
<text x="478.1" y="198.7">CON5-2</text>
<text x="549.2" y="198.7">CON6-2</text>
<text x="127.3" y="208.8">PC2</text>
<text x="127.3" y="206.3">PC1</text>
<text x="151.4" y="208.8">PD2</text>
<text x="151.4" y="206.3">PD1</text>
<text x="127.3" y="213.9">PC4</text>
<text x="127.3" y="211.4">PC3</text>
<text x="151.4" y="213.9">PD4</text>
<text x="151.4" y="211.4">PD3</text>
<text x="120.3" y="220.4">28</text>
<text x="127.3" y="219">PC6</text>
<text x="127.3" y="216.5">PC5</text>
<text x="127.4" y="221.5">PC7</text>
<text x="151.4" y="221.5">PD7</text>
<text x="151.4" y="219">PD6</text>
<text x="151.4" y="216.5">PD5</text>
<text x="120.3" y="223">29</text>
<text x="120.3" y="225.5">30</text>
<text x="127.4" y="224.1">PC8</text>
<text x="127.4" y="226.6">PC9</text>
<text x="151.4" y="224.1">PD8</text>
<text x="151.6" y="226.6">PD9</text>
<text x="160.4" y="225.5">10</text>
<text x="120.3" y="228">31</text>
<text x="120.3" y="230.6">32</text>
<text x="127.4" y="229.1">PC10</text>
<text x="127.4" y="231.7">PC11</text>
<text x="150.4" y="229.2">PD10</text>
<text x="150.5" y="231.7">PD11</text>
<text x="160.4" y="228">11</text>
<text x="160.4" y="230.6">12</text>
<text x="160.4" y="233.1">13</text>
<text x="368.1" y="232.1">TC2050-IDC</text>
<text x="127.3" y="234.2">PC12</text>
<text x="127.3" y="236.8">PC13</text>
<text x="127.3" y="239.3">PC14</text>
<text x="150.4" y="234.2">PD12</text>
<text x="150.4" y="236.8">PD13</text>
<text x="150.4" y="239.3">PD14</text>
<text x="160.4" y="235.7">14</text>
<text x="160.4" y="238.2">15</text>
<text x="371.4" y="234.2">TC1-1(VTARGET)</text>
<text x="371.4" y="239.3">TC1-4(TCK/SWCLK)</text>
<text x="127.3" y="241.8">PC15</text>
<text x="150.4" y="241.8">PD15</text>
<text x="160.4" y="240.7">16</text>
<text x="160.4" y="245.8">1</text>
<text x="371.4" y="241.8">TC1-2(TMS/SWDIO)</text>
<text x="371.4" y="244.4">TC1-6(TDO/SWO)</text>
<text x="127.3" y="246.9">PE0</text>
<text x="127.3" y="249.5">PE1</text>
<text x="151.8" y="246.9">PF0</text>
<text x="151.8" y="249.5">PF1</text>
<text x="160.4" y="248.3">2</text>
<text x="160.4" y="250.9">3</text>
<text x="371.4" y="246.9">TC1-10(RESET)</text>
<text x="545.9" y="249.8">KF301-2P</text>
<text x="127.3" y="252">PE2</text>
<text x="127.3" y="254.5">PE3</text>
<text x="127.3" y="257.1">PE4</text>
<text x="151.8" y="252">PF2</text>
<text x="151.8" y="254.5">PF3</text>
<text x="151.8" y="257.1">PF4</text>
<text x="160.4" y="253.4">4</text>
<text x="160.4" y="256">5</text>
<text x="371.4" y="257.1">TC1-3(GND)</text>
<text x="371.4" y="252">TC1-5(GND/5V)</text>
<text x="549.2" y="252">CON7-1</text>
<text x="127.3" y="259.6">PE5</text>
<text x="127.3" y="262.2">PE6</text>
<text x="151.6" y="259.6">PF5</text>
<text x="151.6" y="262.2">PF6</text>
<text x="127.3" y="264.7">PE7</text>
<text x="127.3" y="267.2">PE8</text>
<text x="127.3" y="269.8">PE9</text>
<text x="151.6" y="264.7">PF7</text>
<text x="151.6" y="267.2">PF8</text>
<text x="151.6" y="269.8">PF9</text>
<text x="549.2" y="267.2">CON7-2</text>
<text x="127.3" y="272.3">PE10</text>
<text x="127.3" y="274.9">PE11</text>
<text x="150.4" y="272.3">PF10</text>
<text x="150.6" y="274.9">PF11</text>
<text x="127.3" y="277.4">PE12</text>
<text x="127.3" y="279.9">PE13</text>
<text x="150.4" y="279.9">PF13</text>
<text x="150.4" y="277.4">PF12</text>
<text x="429.6" y="279.9">CON8-1</text>
<text x="431.1" y="277.8">KF301-2P</text>
<text x="127.3" y="282.5">PE14</text>
<text x="127.3" y="285">PE15</text>
<text x="150.4" y="282.5">PF14</text>
<text x="150.4" y="285">PF15</text>
<text x="429.6" y="282.5">CON8-2</text>
<text x="121.5" y="291.5">9</text>
<text x="127.4" y="292.6">RESET</text>
<text x="145.1" y="292.6">HFXTAL_P</text>
<text x="160.4" y="291.5">8</text>
<text x="120.3" y="296.6">22</text>
<text x="121.5" y="299.1">6</text>
<text x="127.4" y="297.7">AVDD</text>
<text x="145" y="295.2">HFXTAL_N</text>
<text x="160.4" y="294.1">7</text>
<text x="120.3" y="304.2">25</text>
<text x="127.4" y="305.3">DVDD</text>
<text x="127.4" y="300.3">AVDD</text>
<text x="144" y="305.3">DECOUPLE</text>
<text x="160.4" y="304.2">26</text>
<text x="120.3" y="309.3">27</text>
<text x="127.4" y="310.4">IOVDD0</text>
<text x="151.5" y="310.4">VSS</text>
<text x="160.4" y="309.3">33</text>
<text x="479.6" y="329.6">6</text>
<text x="503.3" y="329.6">5</text>
<text x="479.6" y="334.7">1</text>
<text x="485.5" y="330.7">VCC</text>
<text x="485.5" y="335.8">SLPZ</text>
<text x="496.3" y="330.7">IO</text>
<text x="479.6" y="339.8">3</text>
<text x="485.5" y="340.9">SCL</text>
<text x="533.2" y="341.3">PINHD-1X3/90</text>
<text x="479.6" y="347.4">4</text>
<text x="479.6" y="342.3">2</text>
<text x="485.5" y="343.4">SDA</text>
<text x="536.5" y="343.4">JP2-1</text>
<text x="536.5" y="346">JP2-2</text>
<text x="485.5" y="348.5">GND</text>
<text x="536.5" y="348.5">JP2-3</text>
</g>
<g font-size="1.8">
<text x="158.1" y="39.2">MCP1700-330</text>
<text x="158.1" y="36.9">U1</text>
<text x="307.9" y="69.7">CP2102N</text>
<text x="307.9" y="67.4">U2</text>
<text x="470.7" y="69.4">Q1</text>
<text x="541.8" y="69.4">Q2</text>
<text x="470.7" y="73.5">AO3400</text>
<text x="541.8" y="73.5">AO3400</text>
<text x="470.7" y="137.9">Q3</text>
<text x="541.8" y="137.9">Q4</text>
<text x="470.7" y="142.1">AO3400</text>
<text x="541.8" y="142.1">AO3400</text>
<text x="125" y="153.7">U3</text>
<text x="125" y="156">EFM32PG1B100F256GM32</text>
<text x="470.7" y="206.5">Q5</text>
<text x="541.8" y="206.5">Q6</text>
<text x="470.7" y="210.7">AO3400</text>
<text x="541.8" y="210.7">AO3400</text>
<text x="541.8" y="275.1">Q7</text>
<text x="541.8" y="279.3">AO3400</text>
<text x="483.2" y="323.9">U4</text>
<text x="483.2" y="326.2">DS2484</text>
<text x="560.3" y="380.5">João Silva</text>
<text x="562.4" y="382.4">Logo</text>
</g>
</svg>
